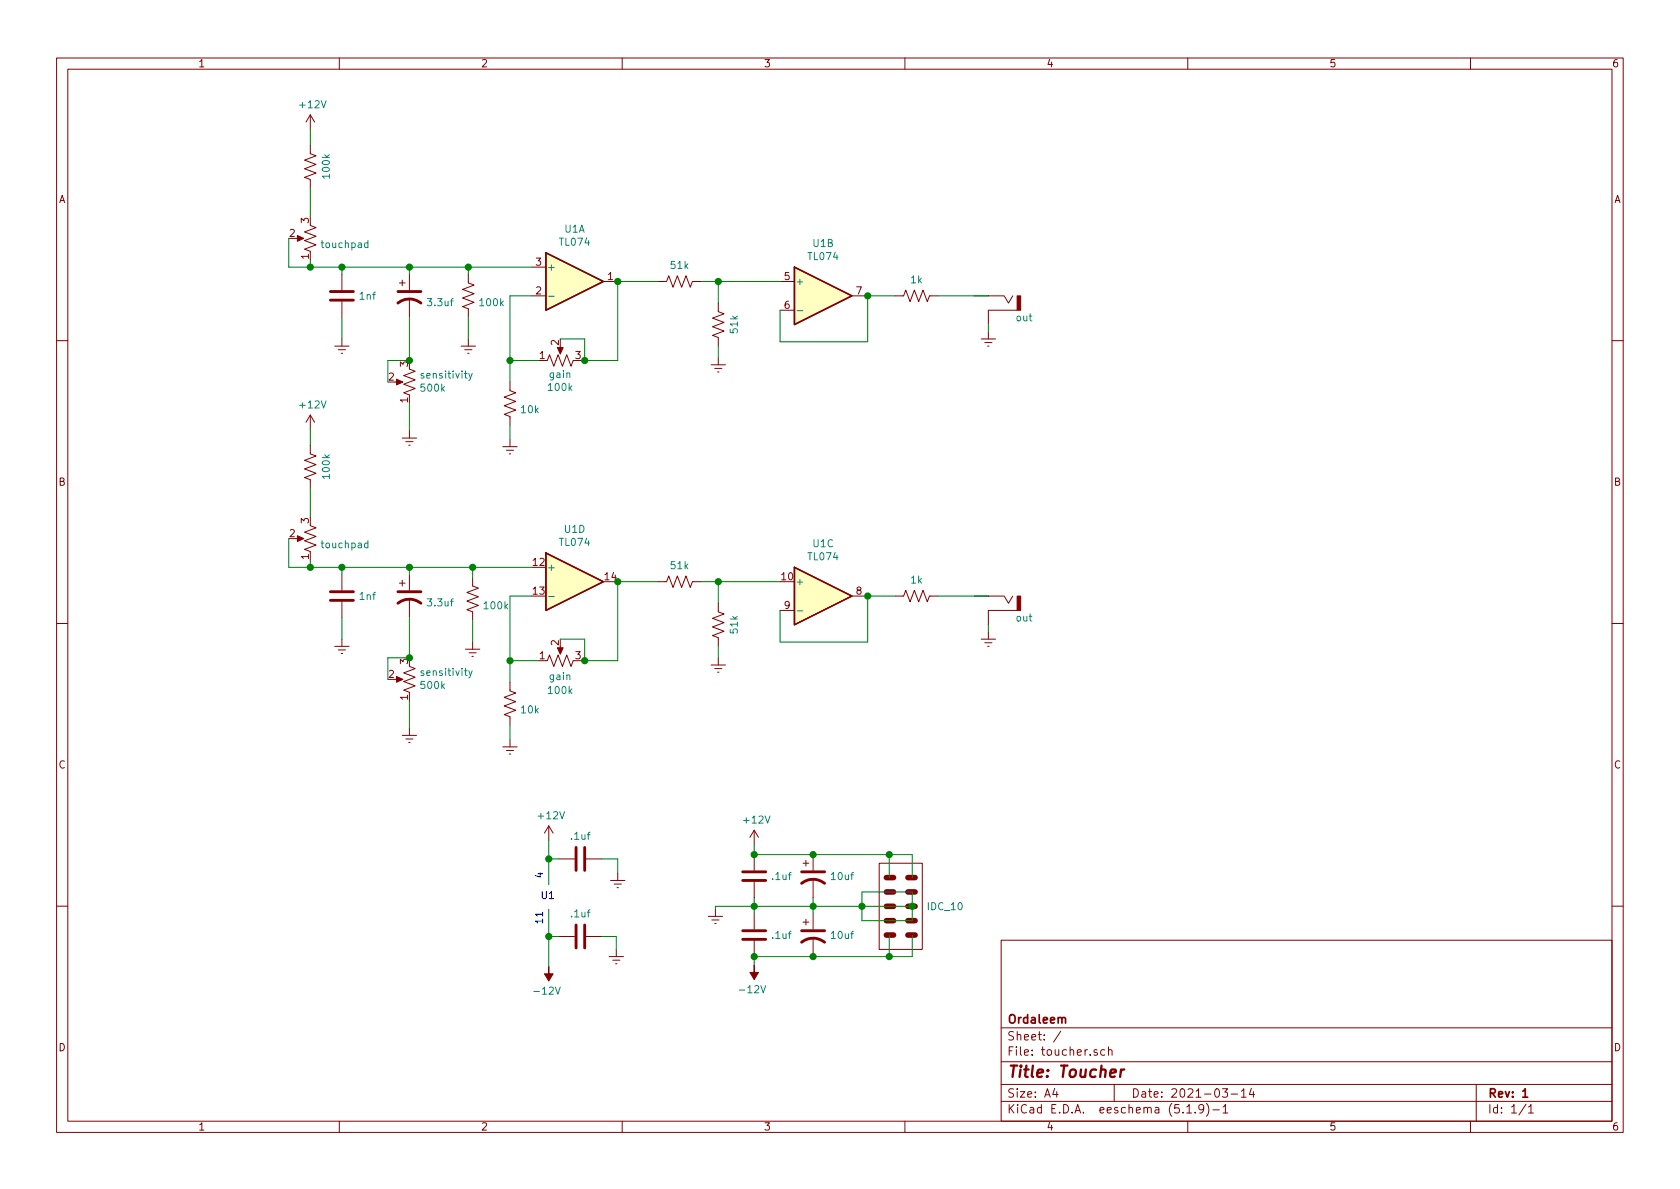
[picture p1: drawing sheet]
<svg xmlns="http://www.w3.org/2000/svg" width="297mm" height="210mm" viewBox="0 0 297 210" stroke-linecap="round" stroke-linejoin="round" font-family="sans-serif">
<g fill="none" stroke="#840000" stroke-width=".18">
<path d="M10 10.3h277v189.9h-277zM12 12.2h273v186.1h-273zM60 10.3v1.9M110 10.3v1.9M160 10.3v1.9M210 10.3v1.9M260 10.3v1.9M54.9 25.6v1.6l1 .4-2.1 .7 2.1 .8-2.1 .7 2.1 .8-2.1 .8 1.1 .3v1.6M54.9 39.9l1 .4-2.1 .7 2.1 .8-2.1 .7 2.1 .8-2.1 .8 1.1 .3v.3M54.9 20.3v2.6M54.9 20.3l-.8 1.3M54.9 20.3l.7 1.3"/>
<path d="M52.3 42.2h1M60.5 48.5v2.8M60.5 53.3v2.8M60.5 59.9v1.3M70.6 50h1M71.1 49.5v1M72.4 48.5v2.8M72.4 52.8v3.3M82.8 48.5v1.5l1 .4-2 .8 2 .7-2 .8 2 .8-2 .7 1 .4v1.5M82.8 59.9v1.3M94 52.3h2.5M94 47.2h2.5"/>
<path d="M106.7 49.8h2.5M116.3 49.8h1.6l.3-1 .8 2 .8-2 .7 2 .8-2 .7 2 .4-1h1.6M127 53.6v1.5l1 .4-2 .8 2 .7-2 .8 2 .7-2 .8 1 .4v1.5M137.9 49.8h2.6M137.9 54.9h2.6M150.6 52.3h2.6M158.2 52.3h1.6l.3-1 .8 2 .8-2 .7 2 .8-2 .8 2 .3-1h1.6M172.2 52.3h5.3l.8 1.3 .8-1.3M173.5 59.9h2.5M174.8 58.7v1.2M179.8 54.9h-5v2.5M181.1 52.8h.1"/>
<path d="M10 60.2h2M54.9 78.7v1.6l1 .3-2.1 .8 2.1 .8-2.1 .7 2.1 .8-2.1 .7 1.1 .4v1.6M54.9 73.4v2.5M54.9 73.4l-.8 1.3M54.9 73.4l.7 1.3M59.2 61.2h2.5M59.8 61.8h1.3M60.3 62.5h.3M69.8 67.6h1.1M71.1 77.5h2.6M71.8 78.1h1.2M72.3 78.7h.2"/>
<path d="M72.4 65.3l1 .4-2 .7 2 .8-2 .7 2 .8-2 .8 1 .3v.3M72.4 76.2v1.3M81.5 61.2h2.6M82.2 61.8h1.2M82.7 62.5h.2M88.9 79h2.5M89.5 79.6h1.3M90.2 67.6v1.5l1 .4-2 .7 2 .8-2 .7 2 .8-2 .8 1 .4v1.5M90.2 77.7v1.3M96.5 63.7h.3l.4-1 .7 2.1 .8-2.1 .7 2.1 .8-2.1 .8 2.1 .3-1.1M99.1 61.2v1M125.7 64.5h2.6"/>
<path d="M126.4 65.1h1.2M126.9 65.8h.2M127 63.2v1.3M174.1 60.6h1.3M174.6 61.2h.3M285 60.2h2M52.3 95.2h1M54.9 93l1 .3-2.1 .8 2.1 .8-2.1 .7 2.1 .8-2.1 .7 1.1 .4v.3M90 80.3h.3M10 110.3h2M59.2 114.3h2.5M59.8 114.9h1.3"/>
<path d="M60.3 115.6h.3M60.5 101.6v2.8M60.5 106.4v2.8M60.5 113v1.3M70.6 103.1h1M71.1 102.6v1M72.4 117.9l1 .3-2 .8 2 .8-2 .7 2 .8-2 .7 1 .4v.3M72.4 101.6v2.8M72.4 105.9v3.3M82.3 114.8h2.5M82.9 115.4h1.3M83.4 116.1h.3"/>
<path d="M83.6 102.1v1.5l1 .4-2.1 .8 2.1 .7-2.1 .8 2.1 .8-2.1 .7 1.1 .4v1.5M83.6 113.5v1.3M96.5 116.8h.3l.4-1 .7 2.1 .8-2.1 .7 2.1 .8-2.1 .8 2.1 .3-1.1M99.1 114.3v1M116.3 102.9h1.6l.3-1.1 .8 2.1 .8-2.1 .7 2.1 .8-2.1 .7 2.1 .4-1h1.6M125.7 117.6h2.6M126.4 118.2h1.2M126.9 118.9h.2M127 106.7v1.5l1 .4-2 .7 2 .8-2 .8 2 .7-2 .8 1 .4v1.5M127 116.3v1.3M137.9 107.9h2.6M150.6 105.4h2.6"/>
<path d="M158.2 105.4h1.6l.3-1 .8 2 .8-2 .7 2 .8-2 .8 2 .3-1h1.6M172.2 105.4h5.3l.8 1.3 .8-1.3M173.5 113h2.5M174.1 113.7h1.3M174.6 114.3h.3M174.8 111.8v1.2M179.8 107.9h-5v2.6M181.1 105.9h.1M285 110.3h2M69.8 120.1h1.1M71.1 130h2.6M71.8 130.7h1.2"/>
<path d="M72.3 131.3h.2M72.4 128.8v1.2M88.9 132.1h2.5M89.5 132.7h1.3M90 133.3h.3M90.2 120.6v1.6l1 .3-2 .8 2 .8-2 .7 2 .8-2 .8 1 .3v1.6M90.2 130.8v1.3M97 146l-.7 1.3M97 146v2.6M97 146l.8 1.3M98.8 151.9h2.8M103.6 151.9h2.8"/>
<path d="M107.9 155.7h2.6M108.6 156.3h1.3M109.1 157h.2M109.2 154.4v1.3M133.3 146.8v2.5M133.3 151.1v2.8M133.3 156v2.7M133.3 146.8l-.7 1.3M133.3 146.8l.8 1.3M142 152.6h1M142.5 152.1v1.1M143.8 151.1v2.8"/>
<path d="M143.8 155.4v3.3M155.4 152.6h7.7v15.3h-7.7zM10 160.2h2M98.8 165.6h2.8M103.6 165.6h2.8M107.7 169.2h2.5M108.3 169.8h1.3M108.8 170.4h.3M109 167.9v1.3M125.2 162h2.6M125.9 162.7h1.2M126.4 163.3h.2"/>
<path d="M126.5 160.8v1.2M133.3 161.5v2.8M133.3 166.4v2.8M142 163.1h1M142.5 162.6v1M143.8 161.5v2.8M143.8 165.9v3.3M177 166.3h108v32h-108zM285 160.2h2M60 198.3v1.9M110 198.3v1.9M160 198.3v1.9"/>
<path d="M177 194.8h108M177 191.8h108M177 187.8h108M177 181.8h108M186.5 192.5l-.4 1h1M186.8 193v1M187.6 182.3l-1.3 2M194 185.7l-.4-.1-.2 .2 .1 .2 .5 .2v.3h-.6M195.3 185.7l-.4-.1-.3 .3 .1 .6 .2 .1 .4-.1M196 185.7l.2-.1 .3 .1 .1 .9M196 185.1v1.5M197 191.8v3"/>
<path d="M209.8 195.8l.5-.5v1.5M209.8 196.8h.9M210 198.3v1.9M211.3 196.7v.1M212.8 196l-.3 .3h-.3l-.2-.3v-.4l.1-.2 .4-.1 .3 .2a1.19 1.19 0 0 1-.3 1.2l-.4 .1M213.3 195.1a1.71 1.71 0 0 1 0 2.3M214.5 196.3h1.1M216.1 192.5h.9l-.4 .6 .4 .1v.7l-.2 .1-.7-.1M216.3 195.8l.4-.5v1.5M216.3 196.8h.8M217.7 193.5h1.1M219.5 193l.4-.5v1.5"/>
<path d="M219.5 194h.8M221.3 192.5l-.4 1h.9M221.6 193v1M260 198.3v1.9M261 191.8v6.5M269.8 195.2l-1.2 2M270.3 195.8l.4-.5v1.5M270.3 196.8h.8"/>
</g>
<path d="M187.8 180.1l.2-.2 .3 .1 .1 .9M269.2 193l.5-.5v1.5M269.2 194h.9" fill="none" stroke="#840000" stroke-width=".3"/>
<path d="M198.2 189.1l-.2 1.3M198.8 189.1a.54 .54 0 0 0-.6 .4" fill="none" stroke="#840000" stroke-width=".41"/>
<g fill="#840000" stroke="#840000" stroke-width=".18">
<path d="M98.6 114.5h1l-.5 1.2z"/>
<path d="M179.8 105.4h.7v2.5h-.7z"/>
<path d="M52.6 94.7l1.1 .5-1.1 .6z"/>
<path d="M179.8 52.3h.7v2.6h-.7z"/>
<path d="M97 170.9v1.3h.8l-.8 1.3-.7-1.3h.7z"/>
<path d="M70.1 119.6l1.1 .5-1.1 .5z"/>
<path d="M133.3 170.7v1.3h.8l-.8 1.2-.7-1.2h.7z"/>
<path d="M70.1 67.1l1.1 .5-1.1 .5z"/>
<path d="M52.6 41.7l1.1 .5-1.1 .5z"/>
<path d="M98.6 61.5h1l-.5 1.1z"/>
</g>
<g fill="none" stroke="#840000" stroke-width=".51">
<path d="M58.4 53.1h4.1M58.4 51.6h4.1M70.4 53.6a3.3 3.3 0 0 1 4 0M70.4 51.6h4M58.4 106.2h4.1M58.4 104.6h4.1M70.4 106.7a3.3 3.3 0 0 1 4 0M70.4 104.6h4M101.9 149.9v4M103.4 149.9v4M131.3 155.7h4.1M131.3 154.2h4.1"/>
<path d="M141.7 156.2a3.3 3.3 0 0 1 4.1 0M141.7 154.2h4.1M101.9 163.6v4M103.4 163.6v4M131.3 166.1h4.1M131.3 164.6h4.1M141.7 166.6a3.3 3.3 0 0 1 4.1 0M141.7 164.6h4.1"/>
</g>
<path d="M65 43l-.3-.1-.3 .3 .2 .5h.4M65 42.5v1.3M97 52.4h1M140.9 54.9h1M82.9 66l.3 .9M83.5 66l-.4 1.2-.2 .1M65 96.1l-.3-.1-.3 .3 .2 .5h.4M65 95.6v1.3M82.9 118.6l.3 .9M83.5 118.6l-.4 1.2-.2 .1M97 105.5h1M140.9 108h1" fill="none" stroke="#008484" stroke-width=".18"/>
<path d="M156.7 157.7h1.3M156.7 155.2h1.3M160.5 157.7h1.3M160.5 155.2h1.3M156.7 160.3h1.3M156.7 165.3h1.3M156.7 162.8h1.3M160.5 160.3h1.3M160.5 165.3h1.3M160.5 162.8h1.3" fill="none" stroke="#840000" stroke-width=".99"/>
<g fill="#ffffc2" stroke="#ffffc2" stroke-width=".18">
<path d="M96.5 97.8l10.2 5.1-10.2 5z"/>
<path d="M140.5 100.3l10.1 5.1-10.1 5.1z"/>
<path d="M96.5 44.7l10.2 5.1-10.2 5.1z"/>
<path d="M140.5 47.2l10.1 5.1-10.1 5.1z"/>
</g>
<path d="M96.5 44.7l10.2 5.1-10.2 5.1zM140.5 47.2l10.1 5.1-10.1 5.1zM96.5 97.8l10.2 5.1-10.2 5zM140.5 100.3l10.1 5.1-10.1 5.1z" fill="none" stroke="#840000" stroke-width=".25"/>
<g fill="none" stroke="#008400" stroke-width=".18">
<path d="M54.9 22.9v2.7M54.9 33.3v5M51.1 42.2v5h42.9M54.9 46v1.2M60.5 47.2v1.3M60.5 56.1v3.8M72.4 56.1v7.6h-3.8v3.9M72.4 47.2v1.3M82.8 47.2v1.3M82.8 56.1v3.8M94 52.3h-3.8v15.3M99.1 59.9h4.3v3.8"/>
<path d="M116.3 49.8h-7.1v13.9h-6.3M124 49.8h13.9M127 49.8v3.8M153.2 52.3h5M153.4 52.3v8.1h-15.5v-5.5M165.9 52.3h8.9M174.8 57.4v1.3M54.9 75.9v2.8M72.4 71.4v4.8M90.2 63.7h5M90.2 75.2v2.5M127 61.2v2"/>
<path d="M51.1 95.2v5.1h42.9M54.9 86.4v5M54.9 99.1v1.2M60.5 100.3v1.3M60.5 109.2v3.8M72.4 100.3v1.3M72.4 109.2v7.1h-3.8v3.8M83.6 100.3v1.8M83.6 109.7v3.8M90.2 116.8h5M94 105.4h-3.8v15.2M99.1 113h4.3v3.8"/>
<path d="M116.3 102.9h-7.1v13.9h-6.3M124 102.9h13.9M127 102.9v3.8M127 114.3v2M153.2 105.4h5M153.4 105.4v8.1h-15.5v-5.6M165.9 105.4h8.9M174.8 110.5v1.3M72.4 123.9v4.9M90.2 128.3v2.5M97 148.6v7.9M97 151.9h1.8"/>
<path d="M106.4 151.9h2.8v2.5M133.3 149.3v1.8h28v4.1M133.3 158.7v2.8M143.8 158.7v2.8M152.4 157.7h8.9v5.1h-8.9zM157.2 151.1v4.1M97 160.8v10.1M97 165.6h1.8M106.4 165.6h2.6v2.3M157.2 165.3v3.9M161.3 165.3v3.9h-28v1.5M161.3 160.3h-34.8v.5"/>
</g>
<path d="M95.9 161.3v.7" fill="none" stroke="#0000c2" stroke-width=".18"/>
<g fill="#008400" stroke="#008400" stroke-width=".25">
<circle cx="72.4" cy="63.7" r=".51"/>
<circle cx="72.4" cy="116.3" r=".51"/>
<circle cx="157.2" cy="151.1" r=".51"/>
<circle cx="109.2" cy="49.8" r=".51"/>
<circle cx="60.5" cy="47.2" r=".51"/>
<circle cx="157.2" cy="169.2" r=".51"/>
<circle cx="153.4" cy="105.4" r=".51"/>
<circle cx="153.4" cy="52.3" r=".51"/>
<circle cx="161.3" cy="160.3" r=".51"/>
<circle cx="127" cy="102.9" r=".51"/>
<circle cx="90.2" cy="63.7" r=".51"/>
<circle cx="152.4" cy="160.3" r=".51"/>
<circle cx="109.2" cy="102.9" r=".51"/>
<circle cx="133.4" cy="151.1" r=".51"/>
<circle cx="133.4" cy="169.2" r=".51"/>
<circle cx="54.9" cy="100.3" r=".51"/>
<circle cx="103.4" cy="116.8" r=".51"/>
<circle cx="90.2" cy="116.8" r=".51"/>
<circle cx="97" cy="165.6" r=".51"/>
<circle cx="97" cy="151.9" r=".51"/>
<circle cx="143.8" cy="151.1" r=".51"/>
<circle cx="143.8" cy="169.2" r=".51"/>
<circle cx="127" cy="49.8" r=".51"/>
<circle cx="72.4" cy="100.3" r=".51"/>
<circle cx="143.8" cy="160.3" r=".51"/>
<circle cx="54.9" cy="47.2" r=".51"/>
<circle cx="133.4" cy="160.3" r=".51"/>
<circle cx="103.4" cy="63.7" r=".51"/>
<circle cx="60.5" cy="100.3" r=".51"/>
<circle cx="82.8" cy="47.2" r=".51"/>
<circle cx="72.4" cy="47.2" r=".51"/>
<circle cx="83.6" cy="100.3" r=".51"/>
</g>
<text font-size="2.8" fill="#840000" x="178" y="190.5">Title: Toucher</text>
<g font-size="2.1" fill="#840000">
<text x="178" y="184">Sheet: /</text>
<text x="178" y="181">Ordaleem</text>
<text x="178" y="186.7">File: toucher.sch</text>
<text x="178" y="196.9">KiCad E.D.A. eeschema (5.1.9)-1</text>
<text x="178" y="194.1">Size: A4</text>
<text x="200" y="194.1">Date: 2021-03-14</text>
<text x="263" y="194.1">Rev: 1</text>
<text x="263" y="196.9">Id: 1/1</text>
</g>
<g font-size="1.8" fill="#840000">
<text x="35" y="11.9">1</text>
<text x="85" y="11.9">2</text>
<text x="135" y="11.9">3</text>
<text x="185" y="11.9">4</text>
<text x="235" y="11.9">5</text>
<text x="285" y="11.9">6</text>
<text x="10.4" y="35.9">A</text>
<text x="285.4" y="35.9">A</text>
<text x="51.2" y="41.9">2</text>
<text x="54.6" y="39.5" transform="rotate(-90 54.6 39.5)">3</text>
<text x="54.6" y="45.8" transform="rotate(-90 54.6 45.8)">1</text>
<text x="94.8" y="47">3</text>
<text x="94.8" y="52.1">2</text>
<text x="107.5" y="49.5">1</text>
<text x="138.7" y="49.5">5</text>
<text x="151.4" y="52.1">7</text>
<text x="138.7" y="54.6">6</text>
<text x="72.1" y="64.9" transform="rotate(-90 72.1 64.9)">3</text>
<text x="95.4" y="63.5">1</text>
<text x="98.8" y="61.1" transform="rotate(-90 98.8 61.1)">2</text>
<text x="101.8" y="63.5">3</text>
<text x="68.7" y="67.3">2</text>
<text x="72.1" y="71.2" transform="rotate(-90 72.1 71.2)">1</text>
<text x="10.4" y="85.9">B</text>
<text x="285.4" y="85.9">B</text>
<text x="51.2" y="95">2</text>
<text x="54.6" y="92.6" transform="rotate(-90 54.6 92.6)">3</text>
<text x="54.6" y="98.9" transform="rotate(-90 54.6 98.9)">1</text>
<text x="94.3" y="100.1">12</text>
<text x="94.3" y="105.2">13</text>
<text x="107" y="102.6">14</text>
<text x="138.2" y="102.6">10</text>
<text x="138.7" y="107.7">9</text>
<text x="151.4" y="105.2">8</text>
<text x="68.7" y="119.9">2</text>
<text x="72.1" y="117.4" transform="rotate(-90 72.1 117.4)">3</text>
<text x="95.4" y="116.6">1</text>
<text x="98.8" y="114.1" transform="rotate(-90 98.8 114.1)">2</text>
<text x="101.8" y="116.6">3</text>
<text x="72.1" y="123.8" transform="rotate(-90 72.1 123.8)">1</text>
<text x="10.4" y="135.9">C</text>
<text x="285.4" y="135.9">C</text>
<text x="10.4" y="185.9">D</text>
<text x="285.4" y="185.9">D</text>
<text x="35" y="199.9">1</text>
<text x="85" y="199.9">2</text>
<text x="135" y="199.9">3</text>
<text x="185" y="199.9">4</text>
<text x="235" y="199.9">5</text>
<text x="285" y="199.9">6</text>
</g>
<g font-size="1.8" fill="#008484">
<text x="53.2" y="19.1">+12V</text>
<text x="58.3" y="31.4" transform="rotate(-90 58.3 31.4)">100k</text>
<text x="99.8" y="41.1">U1A</text>
<text x="57" y="43.9">touchpad</text>
<text x="96.6" y="47.9">+</text>
<text x="99.1" y="43.5">TL074</text>
<text x="118.7" y="47.6">51k</text>
<text x="143" y="46">TL074</text>
<text x="143.8" y="43.7">U1B</text>
<text x="63.7" y="53">1nf</text>
<text x="140.6" y="50.4">+</text>
<text x="161.1" y="50.1">1k</text>
<text x="75.8" y="54.1">3.3uf</text>
<text x="85" y="54.1">100k</text>
<text x="130.5" y="58.9" transform="rotate(-90 130.5 58.9)">51k</text>
<text x="179.7" y="56.8">out</text>
<text x="74.5" y="69.3">500k</text>
<text x="74.6" y="66.9">sensitivity</text>
<text x="97.1" y="69.1">100k</text>
<text x="97.3" y="66.8">gain</text>
<text x="53.2" y="72.2">+12V</text>
<text x="92.2" y="73.1">10k</text>
<text x="58.3" y="84.5" transform="rotate(-90 58.3 84.5)">100k</text>
<text x="99.8" y="94.2">U1D</text>
<text x="57" y="96.9">touchpad</text>
<text x="96.6" y="101">+</text>
<text x="99.1" y="96.5">TL074</text>
<text x="118.7" y="100.7">51k</text>
<text x="143" y="99.1">TL074</text>
<text x="143.8" y="96.8">U1C</text>
<text x="63.7" y="106.1">1nf</text>
<text x="75.8" y="107.2">3.3uf</text>
<text x="85.7" y="107.7">100k</text>
<text x="140.6" y="103.5">+</text>
<text x="161.1" y="103.2">1k</text>
<text x="130.5" y="112" transform="rotate(-90 130.5 112)">51k</text>
<text x="179.7" y="109.9">out</text>
<text x="74.6" y="119.5">sensitivity</text>
<text x="74.5" y="121.8">500k</text>
<text x="97.1" y="122.7">100k</text>
<text x="97.3" y="120.3">gain</text>
<text x="92.2" y="126.2">10k</text>
<text x="95.3" y="144.9">+12V</text>
<text x="101" y="148.5">.1uf</text>
<text x="131.6" y="145.6">+12V</text>
<text x="136.6" y="155.6">.1uf</text>
<text x="147.1" y="155.6">10uf</text>
<text x="164.1" y="161">IDC_10</text>
<text x="101" y="162.2">.1uf</text>
<text x="136.6" y="166">.1uf</text>
<text x="147.1" y="166">10uf</text>
<text x="94.8" y="175.9">-12V</text>
<text x="131.1" y="175.6">-12V</text>
</g>
<g font-size="1.8" fill="#0000c2">
<text x="96" y="155.4" transform="rotate(-90 96 155.4)">4</text>
<text x="95.5" y="159">U1</text>
<text x="96" y="163.6" transform="rotate(-90 96 163.6)">11</text>
</g>
</svg>
